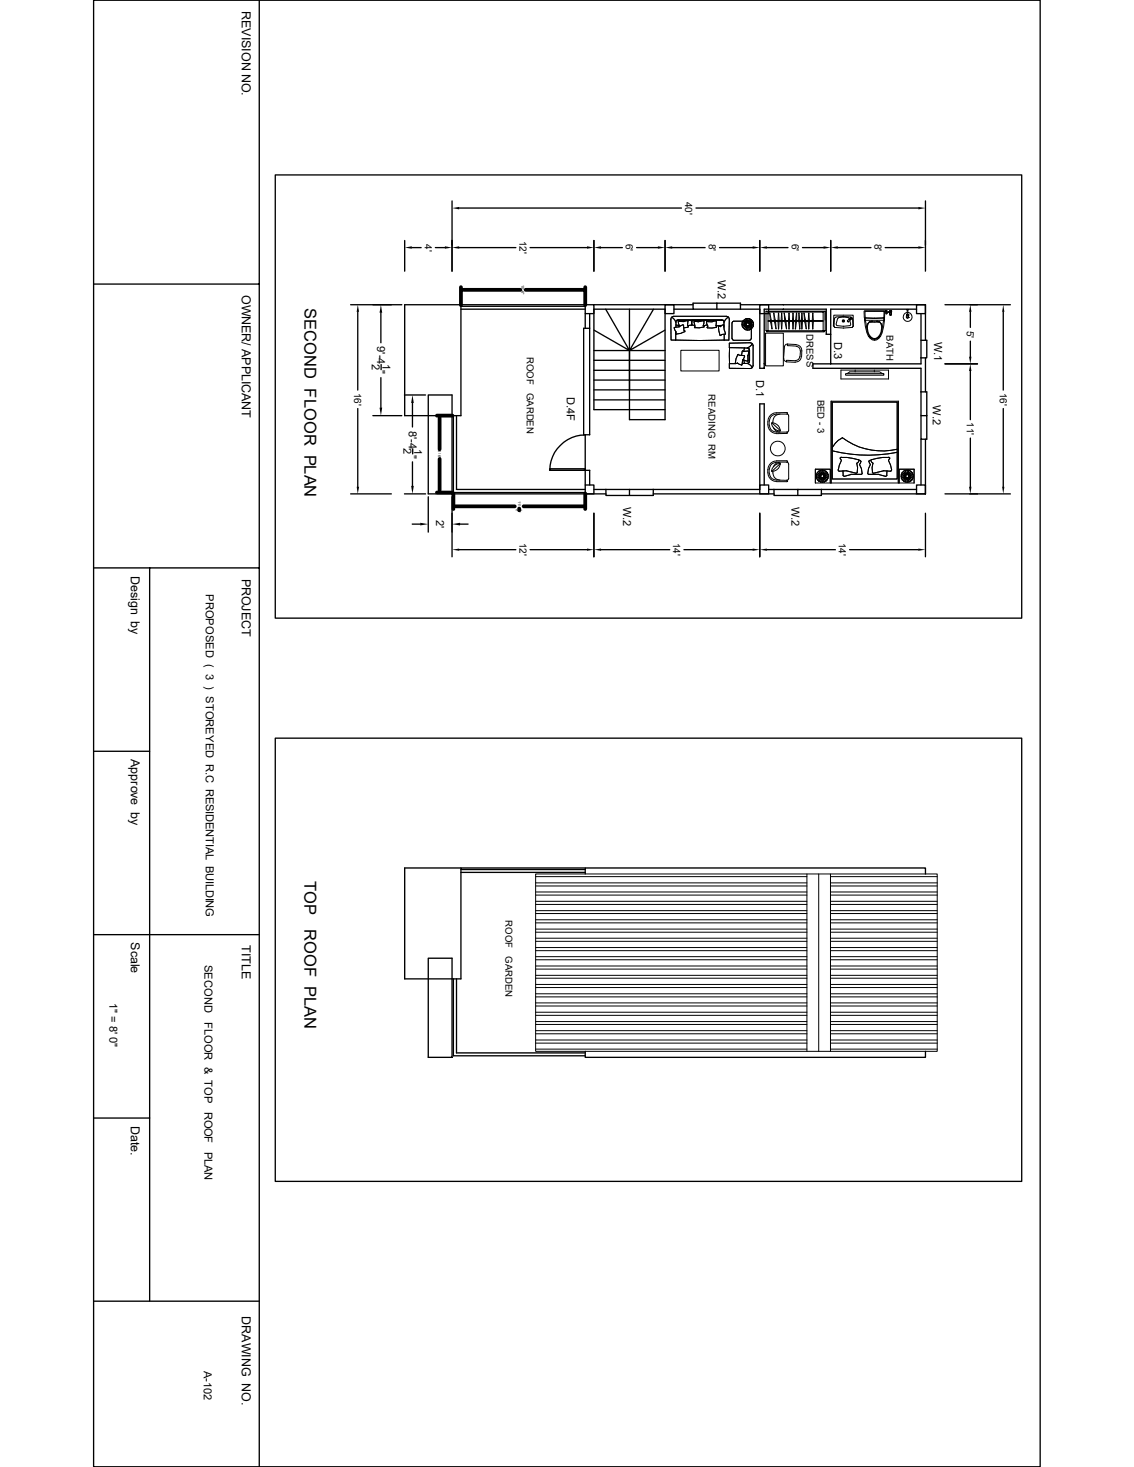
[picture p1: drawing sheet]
<svg xmlns="http://www.w3.org/2000/svg" width="216mm" height="279mm" viewBox="0 0 216 279" stroke-linecap="round" stroke-linejoin="round" font-family="sans-serif">
<g fill="none" stroke="#000" stroke-width=".25">
<path d="M17.8 0h180.2v279.4h-180.2zM49.4 0v279.4M52.4 33.3h142.1v84.4h-142.1zM86.1 38.3v13.3M87.4 39.6h42.4M132.5 39.6h42.3M176.2 38.3v13.3M17.8 54.1h31.6M66.8 58h9.7M68.1 59.4v14.9M72.5 59.6v5.7M77 45.8v5.8"/>
<path d="M78.4 47.2h1.8M82.9 47.2h1.8M87.4 47.2h10.8M87.8 58h-10.8v21.2h10.8v-21.2h23.6M87.8 58.9h23.6M87.8 58.3h23.6M100.9 47.2h10.9M111.4 58h1.7v1.7h-1.7zM111.4 59.7v2.8M112.3 59.7v2.8M113.1 45.8v5.8M113.1 58h18.9"/>
<path d="M114.4 47.2h4.1M115.3 58.9l4.5 7.9-6.7-3.9M119.8 58.9v21h6.8v-21h-13.5v19.1h13.5M121.2 47.2h4.1M124.4 58.9l-4.6 7.9 6.8-3.9M126.6 45.8v5.8M126.6 58h1.7v1.7h-1.7zM128 47.2h6.2M128.3 58.9h3.7M132 57.7h9v1.2h-9zM136.5 57.7v1.2M137 47.2h6.3"/>
<path d="M141 58.9h3.7v11.2h.8v-.8M141 58h35.2v6.8M144.7 58h1.6v1.7h-1.6zM144.7 45.8v5.8M146 47.2h4M152.8 47.2h4M158.2 45.8v5.8M159.5 47.2h6.3M168.5 47.2h6.3M174.5 58.9h-16.3v10.4M174.5 58h1.7v1.7h-1.7zM175.3 59.7v5.1"/>
<path d="M179.9 58h12.5M184.7 59.4v3M191 59.4v14.9M68.1 77.8v14.9M71 79.2h5.5M72.5 71.9v5.7M72.6 69.4v1M77 75.2h4M78.5 76.8v4.5M86.3 79.2v14.6h25.1M86.9 79.2v14h24.5M111.1 62.5h1.2v20.3h-1.2z"/>
<path d="M113.1 76.2h13.5M113.1 66.8h6.7M113.1 68.6h13.5M113.1 70.5h13.5M113.1 72.4h13.5M113.1 74.3h13.5M126.6 66.8h-6.8v7.5M145.5 69.3h.1M145.5 70.1h.1M158.2 63.7h-.9v-4.8h-11.8v10.4M175.3 74.6h1.1v9.1h-1.1zM175.3 64.8h1.1v3.4h-1.1z"/>
<path d="M175.3 79.2h1.1M175.3 68.2v1.1h-20.5v.8h20.5v4.5M176.2 68.2v6.4M179.9 69.3h6.2M184.7 65v2.9M184.7 70.7v9.2M191 77.8v14.9M66.8 94.1h7.7M77 94.1h4M78.5 99.8h1.5M78.5 88v4.5M78.6 85.5v.9"/>
<path d="M81.5 94.6v6.7M86.1 94.6v11.4M86.1 94.1v-18.9h-4.6v18.9h33.9M87.6 99.8h1.5M104.6 89.3h6.8v.3h-6.8zM111.1 89.6h1.2v2.8M111.4 82.8v9.6M111.4 92.4h1.7v1.7h-1.7zM111.4 82.8a6.8 6.8 0 0 0-6.7 6.8M113.1 97.7v8.3M115.4 93.2v1.2h9v-1.2M119.8 93.2v1.2"/>
<path d="M124.4 94.1h23M144.7 92.4h1.6v1.7h-1.6zM144.7 97.7v8.3M145.5 92.4v-15.5h-.8v16.3h-31.6M146.3 93.2h28.2M147.4 93.2v1.2h9v-1.2M151.9 93.2v1.2M174.5 92.4h1.7v1.7h-1.7zM175.3 83.7v8.7M176.2 83.7v10.4h-19.8M176.2 97.7v8.3M179.9 94.1h12.5"/>
<path d="M184.7 83.4v9.3M17.8 108.2h31.6M28.5 108.2v139.6M87.4 104.7h10.8M100.9 104.7h10.9M114.4 104.7h13.1M130.2 104.7h13.1M146 104.7h13M161.8 104.7h13M17.8 143.1h10.7M52.4 140.6h142.1v84.4h-142.1zM17.8 178h31.6"/>
<path d="M87.8 165.3h-10.8v21.1h10.8v-21.1h23.6M87.8 166.2h23.6M87.8 165.6h23.6M111.4 166.5v-1.2h64.8v1.2M81.5 182.5h4.6v18.9h-4.6zM86.3 186.4v14.7h25.1M86.9 186.4v14.1h24.5M17.8 212.9h10.7M111.4 200.2v1.2h64.8v-1.2M17.8 247.8h31.6"/>
</g>
<g fill="#000">
<path d="M86.1 39.6l1.3-.2v.5zM174.8 39.4l1.4 .2-1.4 .3zM68.1 58l.3 1.4h-.5zM72.5 58l.3 1.6h-.5zM77 47.2l1.4-.3v.5zM84.7 46.9l1.4 .3-1.4 .2zM86.1 47.2l1.3-.3v.5zM87.8 55.2l.5-.1v.2zM110.9 55.1l.5 .1-.5 .1zM111.8 46.9l1.3 .3-1.3 .2zM113.1 47.2l1.3-.3v.5zM125.3 46.9l1.3 .3-1.3 .2z"/>
<path d="M126.6 47.2l1.4-.3v.5zM143.3 46.9l1.4 .3-1.4 .2zM144.7 47.2l1.3-.3v.5zM156.8 46.9l1.4 .3-1.4 .2zM158.2 47.2l1.3-.3v.5zM174.8 46.9l1.4 .3-1.4 .2zM184.7 58l.3 1.4h-.5zM191 58l.2 1.4h-.4zM72.3 77.6h.5l-.3 1.6zM78.5 75.2l.3 1.6h-.5zM83.7 79.2l.1 .5h-.2zM184.5 67.9h.5l-.3 1.4z"/>
<path d="M184.7 69.3l.3 1.4h-.5zM67.9 92.7h.5l-.3 1.4zM78.3 92.5h.5l-.3 1.6zM80 99.6l1.5 .2-1.5 .3zM83.6 93.3h.2l-.1 .5zM86.3 96.4h.5v.1zM86.1 99.8l1.5-.2v.5zM110.9 96.4h.5l-.5 .1zM184.5 92.7h.5l-.3 1.4zM190.8 92.7h.4l-.2 1.4zM86.1 104.7l1.3-.2v.4zM111.8 104.5l1.3 .2-1.3 .2z"/>
<path d="M113.1 104.7l1.3-.2v.4zM143.3 104.5l1.4 .2-1.4 .2zM144.7 104.7l1.3-.2v.4zM174.8 104.5l1.4 .2-1.4 .2z"/>
</g>
<g fill="none" stroke="#000" stroke-width=".19">
<path d="M145.8 59.3h11.3v3.7h-11.3zM146.5 59.6h.1M147.3 59.6h.1M148.2 59.6l.1 1.4M148.2 59.6l-.1 1.4M148.8 59.6l.1 1.4M148.8 59.6v1.4h-.5M149.3 59.6h.1M150.2 59.6h.1v1.4M150.2 59.6l-.1 1.4M150.9 59.6l.2 1.4M151 59.6l-.1 1.4"/>
<path d="M151.6 59.6h.1M151.6 59.6l-.1 1.4M151.7 59.6v1.4M152.1 59.6h.1M152.1 59.6l.2 1.4M152.1 59.6v1.4M152.6 59.6l.2 1.4M152.7 59.6l-.1 1.4M153 59.6h.1M153.9 59.6l.2 1.4M154 59.6l-.1 1.4M154.7 59.6l.2 1.4"/>
<path d="M154.7 59.6l-.1 1.4M164.5 59.3v1.2M164.6 59.2h3.8M164.6 59.2v.1M164.7 59.4v1.1M164.8 59.3h3.4M164.8 59.4h-.1M168.2 59.4h.1M168.3 59.4l-.2 1.1M168.4 59.2v.1M168.4 59.3v1.5M168.5 59.3h.4v.1h-.4z"/>
<path d="M168.5 59.2h.4zM168.6 59.3l.1 .5 .4-.3M168.7 59.4v.3M168.8 59.3v.1M169.2 59.4h-.1M169.2 59.4l.2 .1M169.4 59.4h-.3l-.3 .3M169.4 59.6h.1M169.4 59.6l.1 .3M169.4 59.4h.4v-.2h-.4v.4M169.4 60h.3M169.5 59.4l-.1 .2"/>
<path d="M169.5 59.2v.2M169.6 59.2v.3l-.1-.1M169.6 59.4h.1M169.6 59.9h.1M169.7 59.2v.5M169.7 59.4l.1 .2M169.7 59.4v.5M172.6 59.9v.2h.4M172.6 60h.1M172.6 59h.3M172.6 59h.1M172.6 59.9h.3"/>
<path d="M172.6 59.9l.3 .1M172.6 59.9v.2M172.7 59v1h.1v-1M172.7 59h.1M172.9 60h.1M172.9 59h-.1M172.9 59.9v.2M172.9 59.9v.1M127.8 60.4l.7 .6 .2 .3M128.7 64.8h9.2M128.7 64.8h-.9l-.1-4 .3-.5 10.3-.1 .3 .1 .3 .5-.1 4h-.9M128.7 63.5l.1 .1"/>
<path d="M128.7 63.2v.1M128.7 63.6v1.2M128.7 62.3v-1.2l.4-.2h8.3l.4 .2v1.2M128.7 63.2l-.1 .3M128.7 61.9l.7 .1M128.9 61h2.6M129.2 61.2l-.1 .1 .3 .8-.2 .1M129.2 61.2l1 .1M129.4 62.2l-1 .2 .3 .8M129.6 66.7h7.3v4h-7.3zM130 61.8l-.6 .3M130 61.9h.2"/>
<path d="M130.1 62l.1 .9M130.3 62.9l.1 .3M130.3 63.2l-.7 .3-.9 .1M130.9 61.1l.1 .1-.1 .8M130.9 61l-.7 .2M130.9 62l.2 .2-.1 .1-.7 .1M131.5 61l.2 .2M131.7 60.9v1M131.7 61.2v.7M131.7 61.9l.5 .1M131.7 61.9l-.7 .1M131.9 61l-.2 .2"/>
<path d="M132.2 61.2l-.1 .1 .2 .8M132.2 61.2l.7 .1M132.3 62.2v.2M133.9 61.1l-1 .2M133.9 62l.2 .2-.1 .1M133.9 61.1l.1 .1M134 62.3l-.9 .1h-.8M134 61.1l-.1 .8M134.6 61.2l-.1 .1 .2 .8M134.6 61.3h1M134.6 61.9l-.6 .1M134.7 61l.1 .2"/>
<path d="M134.7 61h-2.8M134.8 60.9v.3M135 61h2.7M135 61l-.1 .2M136.3 61.1l.1 .1-.1 .9 .1 .1a2.27 2.27 0 0 1-1.8 .2l.2-.3M136.3 61.1l-.7 .2M136.9 62.1a2.44 2.44 0 0 0 .3 1.8M136.9 62.1l.2 .1M137.2 62.2l.2-.2 .4-.1 .1 1M137.3 63.8l-.1 .1M137.3 62l-.9 .1M137.9 63.8v1"/>
<path d="M137.9 62.9l.2 .6-.1 .2M138 63.6l-.6 .1M138.7 60.4l-.7 .6-.1 .3M138.9 66.2v3.1M139.4 61.5v3M139.4 61.5l.3-.3h3l.3 .3M139.4 64.5l.3 .3h3l.3-.3M140 69.1l.1 .2 .3-.1M140.3 69.2h.1M140.4 69.1l.8 .4M140.4 67.5h.2M140.5 67.6l-.4 .7-.1 .9"/>
<path d="M140.6 67.5l.1 .1M140.7 67.6l1 .1v.2M141.3 61.8h.8M141.3 61.4l.8 .3M141.3 66.9l-.1 .7M141.4 69.2h.9l.4 .2 .5 .6M141.4 68.5l-.2 1.1M141.4 66.8l-.1 .1M141.4 66.8l.2 .2M141.5 61.1l.6 .5M141.6 68.5l.8 .3M141.6 68.5l-.2 .1"/>
<path d="M141.6 68.5l.1 .7M141.7 60.9l.5 .6M141.7 66.3l-.1 .6 .9-.1M141.8 67.9l-.3 .6M142 60.7l.3 .8M142.1 61.8l-.8 .3M142.1 61.9l-.6 .5M142.2 62l-.5 .7M142.3 62.1l-.3 .7M142.3 69.2l.4-.2v-.3v-2.2l-.4-.2-3.4-.1v-.8l3.9-.1 .5 .2 .1 4.1-.3 .5h-4.2v-.8h1.1M142.4 60.7v.8M142.4 62.1v.8"/>
<path d="M142.4 67.7v1M142.5 62.1l.2 .7M142.5 66.9v.1M142.5 68.7h-.1M142.5 62l.5 .7M142.6 67l-.2 .7M142.6 61.9l.7 .5M142.6 66.4v2.6M142.7 61.8h.8M142.7 61.8l.7 .3M142.7 60.7l-.2 .8M143 60.9l-.5 .6"/>
<path d="M143 61.5v3M143.2 65.4l-.5 .7-.4 .2M143.3 61.1l-.7 .5M143.4 61.4l-.7 .3M145.8 63.5h3.3v6.2h-3.3zM146 63v.2h10.9v-.2M146.2 61.2h.5M146.2 61h.5M146.2 63v-3.6h10.5v3.6M146.6 61v-1.4l.3 1.4M146.7 61v.3zM146.7 61.2l.3 1.4-.1-1.4"/>
<path d="M146.8 61h.6M146.8 61.2h.7M146.9 62.6h.1M147.4 61l-.1-1.4 .3 1.4M147.4 61l.2 .3h-.1zM147.4 61.2l.3 1.4v-1.4M147.6 61.2h.6M147.6 61h.6M147.7 62.6h.1M148.1 61.2l.1 1.4M148.2 61l.1 .3zM148.2 62.7h.1"/>
<path d="M148.3 61.2h.5v1.4M148.3 61.2v1.4M148.5 78.9a1.33 1.33 0 0 0-1.3 1.3M148.8 61v.3zM148.8 62.7h.1M148.8 61.2h.7M148.8 61h.7M148.9 61.2l-.1 1.4M149.2 68.3l.1 .3 .4 .3M149.4 61l-.1-1.4 .3 1.4M149.4 61l.2 .3h-.1zM149.4 61.2l.3 1.4-.1-1.4"/>
<path d="M149.6 61.2h.6M149.6 61h.6M149.7 62.6h.1M149.8 78.8l.1-.1-.1-.1h-2a1.59 1.59 0 0 0-1.6 1.6M149.9 65.5l-.3 .1-.2 .4-.2 2.3M149.9 65.5v.3l1.7 .1M149.9 65.5l1.7 .1M150.1 61.2l.1 1.4M150.2 61h.1v.3h-.1zM150.2 62.7h.1M150.3 61.2h1.2M150.3 61h1.2"/>
<path d="M150.3 61.2l-.1 1.4M150.9 61.2l.1 1.4M150.9 61l.1 .3zM150.9 62.7h.1M151.1 61.2l-.1 1.4M151.4 62.6l.1 .1M151.4 68.7l-1.7-.1v.3l1.7 .1M151.4 61.3v1.4M151.5 61l.1 .3h-.1zM151.6 66a.8 .8 0 0 1 .8 .8M151.6 61.2h.5M151.6 61h.5"/>
<path d="M151.6 65.7a1.09 1.09 0 0 1 1.1 1.1M151.6 61.2l-.1 1.4M152.1 61h.1l-.1 .3zM152.1 61.2l.2 1.5M152.2 61.2h.4M152.2 61h.4M152.3 67.9a.8 .8 0 0 1-.9 .8M152.3 62.6l-.1 .1M152.3 61.2v1.4M152.4 66.8l-.1 1.1M152.6 67.9a1.09 1.09 0 0 1-1.2 1.1M152.6 61.2l.1 1.4"/>
<path d="M152.6 61l.1 .3zM152.6 62.7h.1M152.7 66.8l-.1 1.1M152.7 61.2h4M152.7 61h4M152.8 61.2l-.1 1.4M153.2 61l-.1-1.4 .3 1.4M153.2 61l.2 .3h-.2zM153.2 61.2l.3 1.4-.1-1.4M153.5 62.6h.1M153.9 61.2l.1 1.4M153.9 61l.1 .3z"/>
<path d="M153.9 62.7h.1M154.1 61.2l-.1 1.4M154.6 61.2l.1 1.4M154.7 61l.1 .3zM154.7 62.7h.1M154.9 61.2l-.1 1.4M158.5 76.6h12.3v14.6h-12.3zM158.8 62.1l.1 .2M158.9 62.3l-.2-.2v-2.1h3.7l.1 2.1-.2 .2M158.9 60.6l-.1 1.5M158.9 62.4l1.7 .1 1.7-.1M159.1 60.4h2.9"/>
<path d="M159.2 60.4l-.3 .2M159.2 61.8l.1 .2 1.3 .1 1.2-.1 .2-.2M159.5 60.7l-.3 1.1M159.5 60.7a2.11 2.11 0 0 1 2.2 0M160.1 70.5h9.1v1.7h-9.1zM160.4 61h.3v.2l-.1 .1zM161 71.2h7.3v.3h-7.3zM161.2 71.2l.6-.4h5.7l.5 .4M161.4 61.1l.2 .2M161.7 60.7h.1M161.8 60.8v.1M161.8 60.8h.1"/>
<path d="M161.8 60.6l-.4 .4 .1 .3 .5-.5M161.8 61l.2 .8M161.8 60.9h.1M161.9 60.7v-.2h.2l.1 .2h-.3M161.9 60.5h.2v.2h-.1zM161.9 60.7l.1-.2 .1 .2-.3 .2M161.9 60.7l-.1 .1M162 60.5l.1 .2h-.2zM162 60.4l.3 .2M162.3 60.6l.1 1.5M162.4 62.1l-.1 .2M162.8 70.5v.3"/>
<path d="M164.6 60.9l.5 2.5M164.6 60.6h.1v.3l-.1-.1M164.6 60.5v.3M164.7 60.6h.1M164.7 60.9l.1 .1M164.8 61h3.4M164.8 60.6h3.4M164.8 61l.3 1.8M164.8 60.5h.1M164.8 60.5h3.3M165.1 62.7l.1-1 .3-.4h.4v-.2h.2v.2h.8v-.2l.6 .2 .3 .4 .1 1M165.1 62.7a1.55 1.55 0 0 0 1.7 1.9 2.09 2.09 0 0 0 1.1-1.9"/>
<path d="M165.1 63.5l.3 .6M165.1 62.7l.2-1 .3-.4h1.9l.2 .4 .2 1M165.2 62.7a1.44 1.44 0 0 0 1.6 1.7 1.88 1.88 0 0 0 1-1.7M165.4 64.1l.3 .4M165.4 64l.4 .4M165.5 63.9v.1M165.7 64.5a1.03 1.03 0 0 0 1.6 0M165.8 64.3a1.03 1.03 0 0 0 1.4 0M166.5 70.5v.3M167.5 63.9v.1M167.6 64l-.4 .4M167.6 64.1l-.3 .4"/>
<path d="M167.9 63.5l-.3 .6M168.2 60.6h.1M168.2 61l-.3 1.8M168.3 60.6v.3l.1-.1M168.3 60.9l-.1 .1M168.4 60.9l-.5 2.5M168.4 60.6h-.1M169.5 60h.1M172.6 60.1v.4M172.6 60.5h.1M172.6 60.1h.1M172.6 60.2h.1"/>
<path d="M172.6 60.5l.1 .1M172.7 60.2h.1M172.9 60.1h.1M172.9 60.2h-.1M172.9 60.5l-.2 .1M173 60.5h.1M173 60l-.1 .5M146.2 80.3v.6M146.2 89.4v.7M146.2 80.9a1.59 1.59 0 0 0 1.6 1.6M146.2 90.1a1.59 1.59 0 0 0 1.6 1.6M146.4 80.3v.6"/>
<path d="M146.4 89.4v.7M146.5 80.9a1.33 1.33 0 0 0 1.3 1.4h2M146.5 80.2a1.33 1.33 0 0 1 1.3-1.3l2.3 .1 .1 3-.1 .2-.3 .1M146.5 90.1a1.33 1.33 0 0 0 1.3 1.3l2.1 .2-.1 .1h-2M146.9 80.5l1.7 1.5M147.2 89.8a1.37 1.37 0 0 0 1.3 1.6M147.2 80.3v.2M147.2 81.4a1.3 1.3 0 0 0 1.3 .9M147.8 87.8a1.59 1.59 0 0 0-1.6 1.6M147.8 88.1a1.33 1.33 0 0 0-1.3 1.3M147.8 87.8h2.1l-.1 .2h-2M148.5 88.1a1.3 1.3 0 0 0-1.3 .8"/>
<path d="M148.5 81.9a1.54 1.54 0 0 0-1.6-1.3 1.51 1.51 0 0 0 1.6 1.4l.1-.1M148.5 88.4a1.59 1.59 0 0 1-1.5 1.4M148.6 88.4l-.1-.1a1.52 1.52 0 0 0-1.6 1.5h.1M148.6 88.3l-1.7 1.5M149.8 82.3h.1l-.1 .2-2 .1M149.8 88.1h.3l.1 .3v2.7M150.2 91.1l-.1 .3h-.3M155.4 90.7h.8M155.4 90.3l.9 .3M155.6 90l.7 .5M155.9 89.7l.5 .7M156.2 89.6l.3 .8"/>
<path d="M156.3 90.8l-.9 .3M156.3 90.9l-.7 .5M156.4 91l-.5 .7M156.5 91l-.3 .8M156.5 89.5v.9M156.5 91v.9M156.7 91l.2 .8M156.8 91l.5 .7M156.8 90.9l.7 .5M156.8 90.8l.9 .3M156.9 90.7h.8M156.9 89.6l-.2 .8"/>
<path d="M157.3 89.7l-.5 .7M157.5 90l-.7 .5M157.7 90.3l-.9 .3M158.1 92v-2.6h-2.9v2.6h18.8v-2.6h-2.8v2.6M158.2 92v-15.6h12.8v15.6M158.4 85.9a28.2 28.2 0 0 0 12.4 .2M159.6 89.5l.2 .2h1.3l1.9 .4 .2-.1M160 87.4l.2 .3M160.1 87.1h1.1l2.2 .4M160.2 87.1h-.2v.3M160.2 87.7l-.6 1.8M160.4 83.4a12.7 12.7 0 0 0 10.5 2.2"/>
<path d="M160.4 83.4l-.8 .5-1.1 1.3M160.5 89.7v.8M162 90.4l-1.2 .3-.3-.1M163.1 88.2l.2 .9-.1 .9M163.4 87.5l.2 .3M163.5 87.8l-.3 .4M163.6 87.7h.1M163.7 87.7l.2 .2-.3 .5 .4 .8 .1 .9M164.2 90.1l-.2 .2h-2M165.2 90.1l.2 .2h1.9M165.4 87.9l.3 .5M165.7 87.7l-.3 .2"/>
<path d="M165.7 88.4l-.3 .8-.2 .9M165.8 87.7h-.1M165.8 87.8l.4 .4-.2 .9 .1 .9M165.9 87.5l-.1 .3M167.3 90.4l1.3 .3 .3-.1M168.9 89.7l-.1 .8M169.2 87.7l.6 1.8-.3 .2M169.3 87.4l-.1 .3M169.4 87.4l-.1-.3a8.7 8.7 0 0 0-3.4 .4M169.5 89.7h-1.3l-1.9 .4-.2-.1M171.5 90.7h.9M171.6 90.3l.8 .3"/>
<path d="M171.7 90l.8 .5M172 89.7l.5 .7M172.3 89.6l.3 .8M172.4 90.8l-.8 .3M172.5 90.9l-.8 .5M172.5 91l-.5 .7M172.6 91l-.3 .8M172.7 89.5v.9M172.7 91v.9M172.8 91l.3 .8M172.9 91l.5 .7M173 90.9l.7 .5"/>
<path d="M173 90.8l.8 .3M173.1 90.7h.8M173.1 89.6l-.3 .8M173.4 89.7l-.5 .7M173.7 90l-.7 .5M173.8 90.3l-.8 .3M102 166.5h76.4v33.7h-76.4zM102 168.1h51.6M102 169.9h51.6M102 171.7h51.6M102 173.4h51.6M102 175.2h51.6"/>
<path d="M102 177h51.6M102 178.7h51.6M102 167h51.6M102 168.7h51.6M102 170.5h51.6M102 172.3h51.6M102 174h51.6M102 175.8h51.6M102 177.5h51.6M102 179.3h51.6M153.6 166.5v33.7M155.9 166.5v33.7"/>
<path d="M158.1 166.5v33.7M158.1 168.1h20.3M158.1 169.9h20.3M158.1 171.7h20.3M158.1 173.4h20.3M158.1 175.2h20.3M158.1 177h20.3M158.1 178.7h20.3M158.1 167h20.3M158.1 168.7h20.3M158.1 170.5h20.3M158.1 172.3h20.3"/>
<path d="M158.1 174h20.3M158.1 175.8h20.3M158.1 177.5h20.3M158.1 179.3h20.3M102 180.5h51.6M102 182.2h51.6M102 184h51.6M102 185.8h51.6M102 187.5h51.6M102 189.3h51.6M102 191h51.6M102 192.8h51.6"/>
<path d="M102 194.6h51.6M102 196.3h51.6M102 198.1h51.6M102 199.8h51.6M102 181.1h51.6M102 182.8h51.6M102 184.6h51.6M102 186.3h51.6M102 188.1h51.6M102 189.9h51.6M102 191.6h51.6M102 193.4h51.6"/>
<path d="M102 195.1h51.6M102 196.9h51.6M102 198.7h51.6M158.1 180.5h20.3M158.1 182.2h20.3M158.1 184h20.3M158.1 185.8h20.3M158.1 187.5h20.3M158.1 189.3h20.3M158.1 191h20.3M158.1 192.8h20.3M158.1 194.6h20.3"/>
<path d="M158.1 196.3h20.3M158.1 198.1h20.3M158.1 199.8h20.3M158.1 181.1h20.3M158.1 182.8h20.3M158.1 184.6h20.3M158.1 186.3h20.3M158.1 188.1h20.3M158.1 189.9h20.3M158.1 191.6h20.3M158.1 193.4h20.3M158.1 195.1h20.3"/>
<path d="M158.1 196.9h20.3M158.1 198.7h20.3"/>
<circle cx="142.4" cy="61.8" r=".3"/>
<circle cx="142.4" cy="61.8" r="1.1"/>
<circle cx="160.6" cy="61.1" r=".22"/>
<circle cx="172.8" cy="60.4" r=".84"/>
<circle cx="148.1" cy="85.4" r="1.4"/>
<circle cx="156.5" cy="90.7" r="1.15"/>
<circle cx="156.6" cy="90.7" r=".3"/>
<circle cx="172.7" cy="90.7" r="1.15"/>
<circle cx="172.7" cy="90.7" r=".3"/>
</g>
<g fill="none" stroke="#000" stroke-width=".72">
<path d="M87.8 54.7v3.4M88.3 55.2h10.8M100.1 55.2h10.8M111.4 54.7v3.4M83.2 79.2h2.9M83.7 79.7v5.9M83.2 93.8h2.9M83.7 87.4v5.9M86.3 94v2.9M86.8 96.4h11.2M98.8 96.9v.3M99.7 96.4h11.2"/>
<path d="M111.4 94v2.9"/>
</g>
<g font-size="3.1">
<text x="58" y="58.7" transform="rotate(90 58 58.7)">SECOND FLOOR PLAN</text>
<text x="58" y="167.8" transform="rotate(90 58 167.8)">TOP</text>
<text x="58" y="176.9" transform="rotate(90 58 176.9)">ROOF PLAN</text>
</g>
<g font-size="2.4">
<text x="46.1" y="2.1" transform="rotate(90 46.1 2.1)">REVISION NO.</text>
<text x="46.1" y="56.1" transform="rotate(90 46.1 56.1)">OWNER/ APPLICANT</text>
<text x="24.9" y="109.7" transform="rotate(90 24.9 109.7)">Design by</text>
<text x="46.1" y="110.2" transform="rotate(90 46.1 110.2)">PROJECT</text>
<text x="24.9" y="144.6" transform="rotate(90 24.9 144.6)">Approve by</text>
<text x="24.9" y="179.5" transform="rotate(90 24.9 179.5)">Scale</text>
<text x="46.1" y="180" transform="rotate(90 46.1 180)">TITLE</text>
<text x="24.9" y="214.4" transform="rotate(90 24.9 214.4)">Date.</text>
<text x="46.1" y="250.7" transform="rotate(90 46.1 250.7)">DRAWING NO.</text>
</g>
<g font-size="2.1">
<text x="136.7" y="53.3" transform="rotate(90 136.7 53.3)">W.2</text>
<text x="71.8" y="65.9" transform="rotate(90 71.8 65.9)">9'-4 &quot;</text>
<text x="158.8" y="65.1" transform="rotate(90 158.8 65.1)">D.3</text>
<text x="177.9" y="65.1" transform="rotate(90 177.9 65.1)">W.1</text>
<text x="70.8" y="69.3" transform="rotate(90 70.8 69.3)">2</text>
<text x="72.8" y="69.4" transform="rotate(90 72.8 69.4)">1</text>
<text x="107.9" y="75.6" transform="rotate(90 107.9 75.6)">D.4F</text>
<text x="144" y="72.4" transform="rotate(90 144 72.4)">D.1</text>
<text x="177.6" y="77.2" transform="rotate(90 177.6 77.2)">W.2</text>
<text x="77.8" y="82" transform="rotate(90 77.8 82)">8'-4 &quot;</text>
<text x="76.8" y="85.4" transform="rotate(90 76.8 85.4)">2</text>
<text x="78.8" y="85.5" transform="rotate(90 78.8 85.5)">1</text>
<text x="83.1" y="99" transform="rotate(90 83.1 99)">2'</text>
<text x="118.6" y="96.5" transform="rotate(90 118.6 96.5)">W.2</text>
<text x="150.7" y="96.5" transform="rotate(90 150.7 96.5)">W.2</text>
<text x="39.2" y="113.2" transform="rotate(90 39.2 113.2)">PROPOSED ( 3 ) STOREYED R.C RESIDENTIAL BUILDING</text>
<text x="38.9" y="183.8" transform="rotate(90 38.9 183.8)">SECOND</text>
<text x="20.9" y="191" transform="rotate(90 20.9 191)">1&quot; = 8' 0&quot;</text>
<text x="38.9" y="194.6" transform="rotate(90 38.9 194.6)">FLOOR &amp; TOP</text>
<text x="38.9" y="211.8" transform="rotate(90 38.9 211.8)">ROOF</text>
<text x="38.9" y="219.4" transform="rotate(90 38.9 219.4)">PLAN</text>
<text x="38.8" y="261.1" transform="rotate(90 38.8 261.1)">A-102</text>
</g>
<g font-size="1.9">
<text x="130.5" y="38.4" transform="rotate(90 130.5 38.4)">40'</text>
<text x="80.9" y="46.5" transform="rotate(90 80.9 46.5)">4'</text>
<text x="98.9" y="45.8" transform="rotate(90 98.9 45.8)">12'</text>
<text x="119.2" y="46.4" transform="rotate(90 119.2 46.4)">6'</text>
<text x="135" y="46.4" transform="rotate(90 135 46.4)">8'</text>
<text x="150.8" y="46.4" transform="rotate(90 150.8 46.4)">6'</text>
<text x="166.5" y="46.4" transform="rotate(90 166.5 46.4)">8'</text>
<text x="184.1" y="63" transform="rotate(90 184.1 63)">5'</text>
<text x="67.4" y="74.8" transform="rotate(90 67.4 74.8)">16'</text>
<text x="190.3" y="74.8" transform="rotate(90 190.3 74.8)">16'</text>
<text x="184.1" y="80.4" transform="rotate(90 184.1 80.4)">11'</text>
<text x="98.9" y="103.4" transform="rotate(90 98.9 103.4)">12'</text>
<text x="128.2" y="103.4" transform="rotate(90 128.2 103.4)">14'</text>
<text x="159.7" y="103.4" transform="rotate(90 159.7 103.4)">14'</text>
</g>
<g font-size="1.8">
<text x="153.5" y="63.6" transform="rotate(90 153.5 63.6)">DRESS</text>
<text x="168.8" y="63.8" transform="rotate(90 168.8 63.8)">BATH</text>
<text x="100.3" y="67.9" transform="rotate(90 100.3 67.9)">ROOF</text>
<text x="100.3" y="74.8" transform="rotate(90 100.3 74.8)">GARDEN</text>
<text x="134.9" y="75.1" transform="rotate(90 134.9 75.1)">READING RM</text>
<text x="155.6" y="76.1" transform="rotate(90 155.6 76.1)">BED - 3</text>
<text x="96.2" y="175.3" transform="rotate(90 96.2 175.3)">ROOF</text>
<text x="96.2" y="182.2" transform="rotate(90 96.2 182.2)">GARDEN</text>
</g>
<g font-size=".7">
<text x="99.3" y="54.3" transform="rotate(90 99.3 54.3)">10'-6&quot;</text>
<text x="83.4" y="85.8" transform="rotate(90 83.4 85.8)">6'-6&quot;</text>
<text x="98.6" y="95.3" transform="rotate(90 98.6 95.3)">11'-1 &quot;</text>
<text x="98.3" y="96.9" transform="rotate(90 98.3 96.9)">2</text>
<text x="98.9" y="96.9" transform="rotate(90 98.9 96.9)">1</text>
</g>
</svg>
